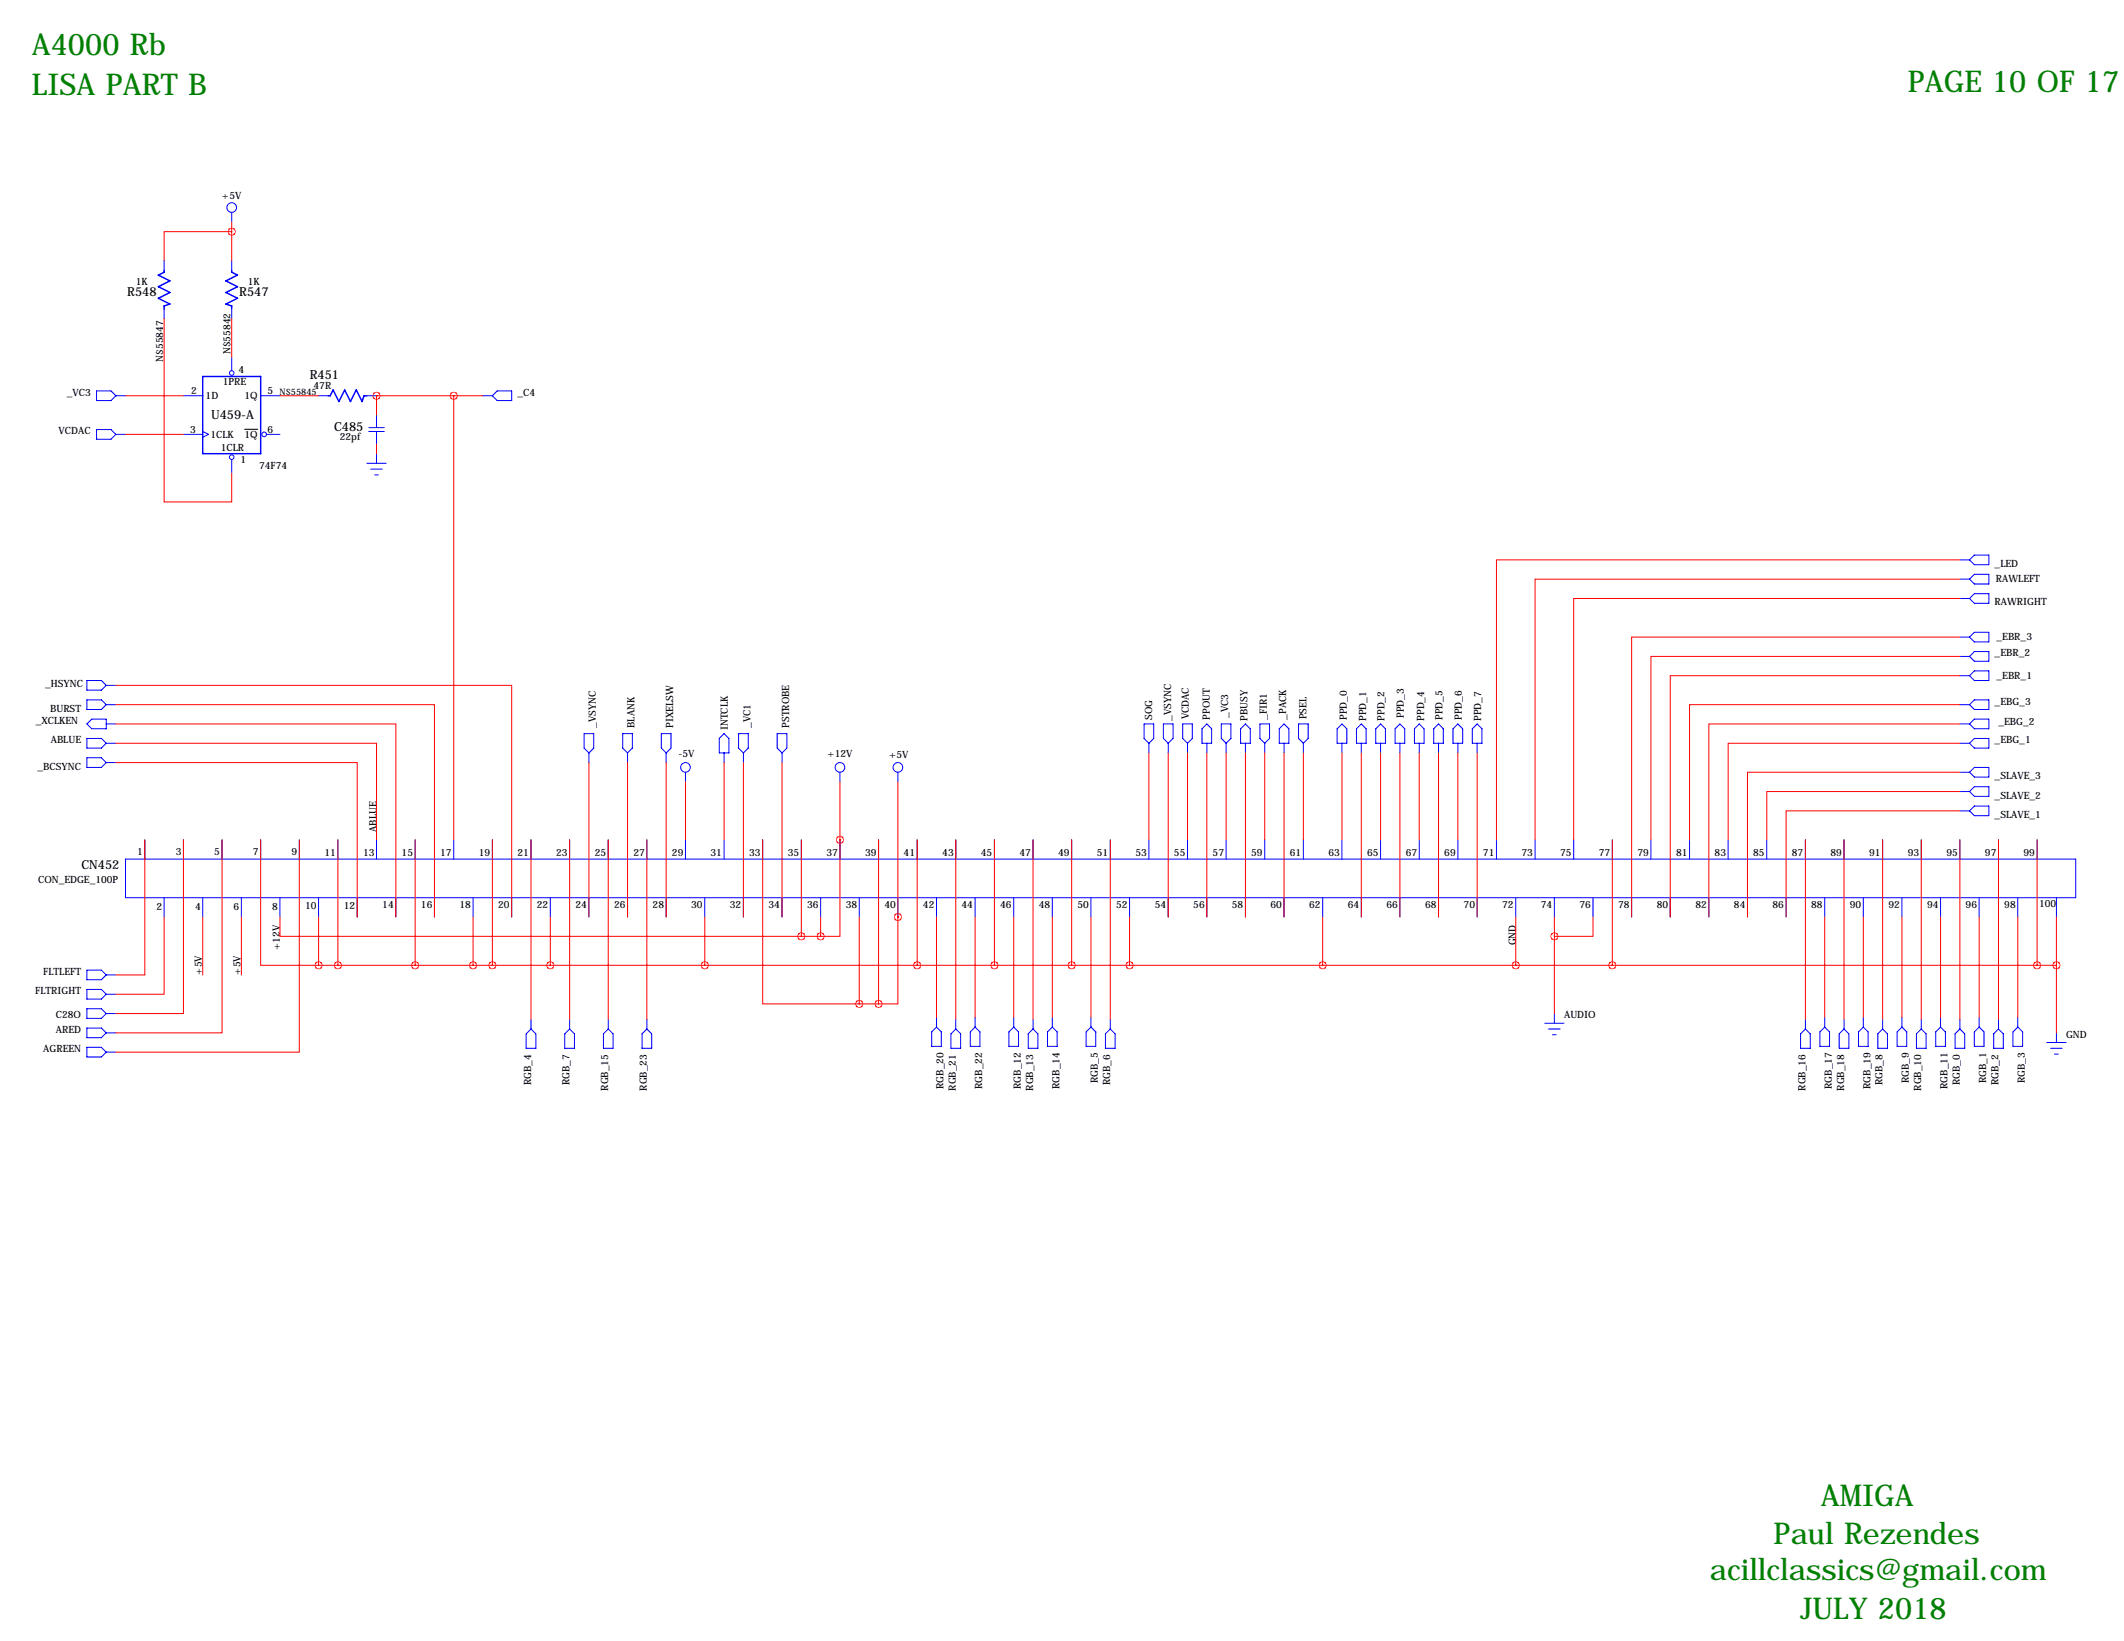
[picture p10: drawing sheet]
<svg xmlns="http://www.w3.org/2000/svg" width="559mm" height="432mm" viewBox="0 0 559 432" stroke-linecap="round" stroke-linejoin="round" font-family="sans-serif">
<path d="M43.2 71.1v.5l-1.5 .8 3 1.5-3 1.5 3 1.6-3 1.5 3 1.5-1.5 .5v.8M61 71.1v.5l1.5 .8-3.1 1.5 3.1 1.5-3.1 1.6 3.1 1.5-3.1 1.5 1.6 .5v.8M53.3 99.1h15.3v20.3h-15.3zM86.4 104.1h.5l.7-1.5 1.6 3.1 1.5-3.1 1.5 3.1 1.5-3.1 1.5 3.1 .6-1.6h.7" fill="none" stroke="#00f" stroke-width=".38"/>
<g fill="none" stroke="#00f" stroke-width=".26">
<path d="M61 55.9v2.5M43.2 68.6v2.5M61 68.6v2.5M43.2 81.3v2.5M61 81.3v2.5M61 94v3.5M25.4 113h3.8l1.3 1.3-1.3 1.3h-3.8zM25.4 102.9h3.8l1.3 1.2-1.3 1.3h-3.8zM30.5 104.1h2.5M30.5 114.3h2.5M48.3 104.1h5M48.3 114.3h5"/>
<path d="M53.3 113.5l1.6 .8-1.6 .8M68.6 104.1h5.1M70.1 114.3h3.6M83.8 104.1h2.6M96.5 104.1h2.6M97 112.5h4.1M97 113.5h4.1M99.1 109.2v3.3M99.1 113.5v3.3M99.1 119.4v2.5M127 104.1h2.5M130.8 102.9h3.8v2.5h-3.8l-1.3-1.3z"/>
<path d="M61 120.9v3.6M96.5 121.9h5.1M97.5 123.4h3.1M98.6 125h1M515.6 152.4h2.6M515.6 157.5h2.6M515.6 147.3h2.6M518.2 147.3l1.2-1.3h3.8v2.6h-3.8zM519.4 151.1h3.8v2.6h-3.8l-1.2-1.3zM519.4 156.2h3.8v2.6h-3.8l-1.2-1.3zM22.9 179.1h3.8l1.2 1.2-1.2 1.3h-3.8zM515.6 177.8h2.6"/>
<path d="M515.6 172.7h2.6M515.6 167.6h2.6M518.2 172.7l1.2-1.3h3.8v2.6h-3.8zM518.2 177.8l1.2-1.3h3.8v2.6h-3.8zM519.4 166.4h3.8v2.5h-3.8l-1.2-1.3zM22.9 184.1h3.8l1.2 1.3-1.2 1.3h-3.8zM22.9 190.5l1.2-1.3h3.8v2.6h-3.8zM22.9 194.3h3.8l1.2 1.3-1.2 1.2h-3.8zM22.9 199.4h3.8l1.2 1.3-1.2 1.2h-3.8zM27.9 185.4h2.6M27.9 195.6h2.6M27.9 190.5h2.6"/>
<path d="M27.9 180.3h2.6M153.7 193h2.5v3.8l-1.3 1.3-1.2-1.3zM154.9 198.1v2.6M163.8 193h2.6v3.8l-1.3 1.3-1.3-1.3zM165.1 198.1v2.6M174 193h2.5v3.8l-1.2 1.3-1.3-1.3zM175.3 198.1v2.6M189.2 194.3l1.3-1.3 1.3 1.3v3.8h-2.6zM190.5 198.1v2.6M194.3 193h2.5v3.8l-1.2 1.3-1.3-1.3zM195.6 198.1v2.6M204.5 193h2.5v3.8l-1.3 1.3-1.2-1.3z"/>
<path d="M205.7 198.1v2.6M301 190.5h2.5v3.8l-1.2 1.3-1.3-1.3zM302.3 195.6v2.5M306.1 190.5h2.5v3.8l-1.3 1.3-1.2-1.3zM307.3 195.6v2.5M311.1 190.5h2.6v3.8l-1.3 1.3-1.3-1.3zM312.4 195.6v2.5M317.5 195.6v2.5M317.5 190.5l1.3 1.3v3.8h-2.6v-3.8zM321.3 190.5h2.5v3.8l-1.2 1.3-1.3-1.3zM322.6 195.6v2.5M327.7 195.6v2.5"/>
<path d="M327.7 190.5l1.2 1.3v3.8h-2.5v-3.8zM331.5 190.5h2.5v3.8l-1.3 1.3-1.2-1.3zM332.7 195.6v2.5M336.5 191.8l1.3-1.3 1.3 1.3v3.8h-2.6zM337.8 195.6v2.5M341.6 190.5h2.6v3.8l-1.3 1.3-1.3-1.3zM342.9 195.6v2.5M351.8 191.8l1.3-1.3 1.2 1.3v3.8h-2.5zM353.1 195.6v2.5M356.9 191.8l1.2-1.3 1.3 1.3v3.8h-2.5zM358.1 195.6v2.5M361.9 191.8l1.3-1.3 1.3 1.3v3.8h-2.6z"/>
<path d="M363.2 195.6v2.5M367 191.8l1.3-1.3 1.3 1.3v3.8h-2.6zM368.3 195.6v2.5M373.4 195.6v2.5M373.4 190.5l1.2 1.3v3.8h-2.5v-3.8zM377.2 191.8l1.3-1.3 1.2 1.3v3.8h-2.5zM378.5 195.6v2.5M382.3 191.8l1.2-1.3 1.3 1.3v3.8h-2.5zM383.5 195.6v2.5M388.6 195.6v2.5M388.6 190.5l1.3 1.3v3.8h-2.6v-3.8zM515.6 185.4h2.6"/>
<path d="M515.6 195.6h2.6M515.6 190.5h2.6M519.4 184.1h3.8v2.6h-3.8l-1.2-1.3zM519.4 189.2h3.8v2.6h-3.8l-1.2-1.3zM519.4 194.3h3.8v2.5h-3.8l-1.2-1.2zM27.9 200.7h2.6M180.3 203.2v2.5M221 203.2v2.5M236.2 203.2v2.5M515.6 213.4h2.6M515.6 208.3h2.6M515.6 203.2h2.6"/>
<path d="M518.2 203.2l1.2-1.3h3.8v2.6h-3.8zM518.2 213.4l1.2-1.3h3.8v2.5h-3.8zM519.4 207h3.8v2.5h-3.8l-1.2-1.2zM33 226.1h513.1v10.1h-513.1zM38.1 221v5.1M43.2 236.2v5.1M48.3 221v5.1M53.3 236.2v5.1M58.4 221v5.1M63.5 236.2v5.1M68.6 221v5.1M73.7 236.2v5.1"/>
<path d="M78.7 221v5.1M83.8 236.2v5.1M88.9 221v5.1M94 236.2v5.1M99.1 221v5.1M104.1 236.2v5.1M109.2 221v5.1M114.3 236.2v5.1M119.4 221v5.1M124.5 236.2v5.1M129.5 221v5.1M134.6 236.2v5.1"/>
<path d="M139.7 221v5.1M144.8 236.2v5.1M149.9 221v5.1M154.9 236.2v5.1M160 221v5.1M165.1 236.2v5.1M170.2 221v5.1M175.3 236.2v5.1M180.3 221v5.1M185.4 236.2v5.1M190.5 221v5.1M195.6 236.2v5.1"/>
<path d="M200.7 221v5.1M205.7 236.2v5.1M210.8 221v5.1M215.9 236.2v5.1M221 221v5.1M226.1 236.2v5.1M231.1 221v5.1M236.2 236.2v5.1M241.3 221v5.1M246.4 236.2v5.1M251.5 221v5.1M256.5 236.2v5.1"/>
<path d="M261.6 221v5.1M266.7 236.2v5.1M271.8 221v5.1M276.9 236.2v5.1M281.9 221v5.1M287 236.2v5.1M292.1 221v5.1M297.2 236.2v5.1M302.3 221v5.1M307.3 236.2v5.1M312.4 221v5.1M317.5 236.2v5.1"/>
<path d="M322.6 221v5.1M327.7 236.2v5.1M332.7 221v5.1M337.8 236.2v5.1M342.9 221v5.1M348 236.2v5.1M353.1 221v5.1M358.1 236.2v5.1M363.2 221v5.1M368.3 236.2v5.1M373.4 221v5.1M378.5 236.2v5.1"/>
<path d="M383.5 221v5.1M388.6 236.2v5.1M393.7 221v5.1M398.8 236.2v5.1M403.9 221v5.1M408.9 236.2v5.1M414 221v5.1M419.1 236.2v5.1M424.2 221v5.1M429.3 236.2v5.1M434.3 221v5.1M439.4 236.2v5.1"/>
<path d="M444.5 221v5.1M449.6 236.2v5.1M454.7 221v5.1M459.7 236.2v5.1M464.8 221v5.1M469.9 236.2v5.1M475 221v5.1M480.1 236.2v5.1M485.1 221v5.1M490.2 236.2v5.1M495.3 221v5.1M500.4 236.2v5.1"/>
<path d="M505.5 221v5.1M510.5 236.2v5.1M515.6 221v5.1M520.7 236.2v5.1M525.8 221v5.1M530.9 236.2v5.1M535.9 221v5.1M541 236.2v5.1M22.9 255.3h3.8l1.2 1.2-1.2 1.3h-3.8zM27.9 256.5h2.6M22.9 260.3h3.8l1.2 1.3-1.2 1.3h-3.8zM22.9 265.4h3.8l1.2 1.3-1.2 1.3h-3.8z"/>
<path d="M22.9 270.5h3.8l1.2 1.3-1.2 1.2h-3.8zM22.9 275.6h3.8l1.2 1.3-1.2 1.2h-3.8zM27.9 261.6h2.6M27.9 266.7h2.6M27.9 271.8h2.6M27.9 276.9h2.6M138.4 272l1.3-1.2 1.3 1.2v3.8h-2.6zM139.7 268.2v2.6M149.9 268.2v2.6M149.9 270.8l1.2 1.2v3.8h-2.5v-3.8zM158.7 272l1.3-1.2 1.3 1.2v3.8h-2.6zM160 268.2v2.6"/>
<path d="M168.9 272l1.3-1.2 1.2 1.2v3.8h-2.5zM170.2 268.2v2.6M245.1 271.5l1.3-1.2 1.2 1.2v3.8h-2.5zM246.4 267.7v2.6M251.5 268.2v2.6M251.5 270.8l1.2 1.2v3.8h-2.5v-3.8zM255.3 271.5l1.2-1.2 1.3 1.2v3.8h-2.5zM256.5 267.7v2.6M266.7 267.7v2.6M266.7 270.3l1.3 1.2v3.8h-2.6v-3.8zM270.5 272l1.3-1.2 1.2 1.2v3.8h-2.5zM271.8 268.2v2.6"/>
<path d="M276.9 267.7v2.6M276.9 270.3l1.2 1.2v3.8h-2.5v-3.8zM287 267.7v2.6M287 270.3l1.3 1.2v3.8h-2.5v-3.8zM292.1 268.2v2.6M292.1 270.8l1.3 1.2v3.8h-2.6v-3.8zM406.4 269.2h5.1M407.4 270.8h3.1M408.4 272.3h1M408.9 266.7v2.5M475 268.2v2.6M475 270.8l1.2 1.2v3.8h-2.5v-3.8z"/>
<path d="M478.8 271.5l1.3-1.2 1.2 1.2v3.8h-2.5zM480.1 267.7v2.6M485.1 268.2v2.6M485.1 270.8l1.3 1.2v3.8h-2.5v-3.8zM490.2 267.7v2.6M490.2 270.3l1.3 1.2v3.8h-2.6v-3.8zM495.3 268.2v2.6M495.3 270.8l1.3 1.2v3.8h-2.6v-3.8zM500.4 267.7v2.6M500.4 270.3l1.2 1.2v3.8h-2.5v-3.8zM504.2 272l1.3-1.2 1.2 1.2v3.8h-2.5zM505.5 268.2v2.6"/>
<path d="M510.5 267.7v2.6M510.5 270.3l1.3 1.2v3.8h-2.5v-3.8zM515.6 268.2v2.6M515.6 270.8l1.3 1.2v3.8h-2.6v-3.8zM520.7 267.7v2.6M520.7 270.3l1.3 1.2v3.8h-2.6v-3.8zM525.8 268.2v2.6M525.8 270.8l1.2 1.2v3.8h-2.5v-3.8zM529.6 271.5l1.3-1.2 1.2 1.2v3.8h-2.5zM530.9 267.7v2.6M538.5 274.3h5.1M539.5 275.8h3"/>
<path d="M540.5 277.4h1M541 271.8v2.5"/>
<circle cx="61" cy="54.6" r="1.27"/>
<circle cx="61" cy="98.1" r=".61"/>
<circle cx="69.5" cy="114.3" r=".61"/>
<circle cx="61" cy="120.3" r=".61"/>
<circle cx="180.3" cy="201.9" r="1.27"/>
<circle cx="221" cy="201.9" r="1.27"/>
<circle cx="236.2" cy="201.9" r="1.27"/>
</g>
<path d="M64.3 113h3.5" fill="none" stroke="#000" stroke-width=".26"/>
<g fill="none" stroke="#f00" stroke-width=".26">
<path d="M61 58.4v10.2M61 61h-17.8v7.6M43.2 83.8v48.3h17.8v-7.6M61 83.8v10.2M33 104.1h15.3M33 114.3h15.3M73.7 104.1h10.1M99.1 104.1h.1M99.1 104.1v5.1M99.1 116.8v2.6M99.1 104.1h27.9M119.4 104.1v116.9"/>
<path d="M515.6 147.3h-121.9v73.7M515.6 157.5h-101.6v63.5M515.6 152.4h-111.7v68.6M515.6 177.8h-76.2v63.5M515.6 172.7h-81.3v48.3M515.6 167.6h-86.3v73.7M30.5 190.5h73.6v50.8M30.5 180.3h104.1v61M30.5 195.6h68.6v25.4M30.5 185.4h83.8v55.9M302.3 198.1v22.9M307.3 198.1v43.2"/>
<path d="M312.4 198.1v22.9M317.5 198.1v43.2M322.6 198.1v22.9M327.7 198.1v43.2M332.7 198.1v22.9M337.8 198.1v43.2M342.9 198.1v22.9M353.1 198.1v22.9M358.1 198.1v43.2M363.2 198.1v22.9M368.3 198.1v43.2M373.4 198.1v22.9"/>
<path d="M378.5 198.1v43.2M383.5 198.1v22.9M388.6 198.1v43.2M515.6 195.6h-60.9v25.4M515.6 190.5h-66v50.8M515.6 185.4h-71.1v35.6M30.5 200.7h63.5v40.6M154.9 200.7v40.6M165.1 200.7v40.6M175.3 200.7v40.6M180.3 205.7v15.3M190.5 200.7v20.3"/>
<path d="M195.6 200.7v40.6M205.7 200.7v40.6M221 205.7v15.3M236.2 205.7v35.6M515.6 213.4h-45.7v27.9M515.6 208.3h-50.8v12.7M515.6 203.2h-55.9v38.1M38.1 221v35.5h-7.6M48.3 221v45.7h-17.8M58.4 221v50.8h-27.9M68.6 221v33h15.2M78.7 221v55.9h-48.2"/>
<path d="M88.9 221v33M109.2 221v33M129.5 221v33M139.7 221v47.2M149.9 221v47.2M160 221v47.2M170.2 221v47.2M200.7 221v43.2h25.4M210.8 221v25.4M221 221h.1M221 221v25.4h-5.1M231.1 221v43.2"/>
<path d="M241.3 221v33M251.5 221v47.2M261.6 221v33M271.8 221v47.2M281.9 221v33M292.1 221v47.2M424.2 221v33M475 221v47.2M485.1 221v47.2M495.3 221v47.2M505.5 221v47.2M515.6 221v47.2"/>
<path d="M525.8 221v47.2M535.9 221v33M43.2 241.3v20.3h-12.7M53.3 241.3v15.2M63.5 241.3v15.2M73.7 241.3v5.1h137.1M83.8 241.3v12.7M83.8 254h457.2M124.5 241.3v12.7M144.8 241.3v12.7M185.4 241.3v12.7M210.8 246.4h5.1"/>
<path d="M215.9 241.3v5.1M226.1 241.3v22.9M236.2 241.3v22.9h-5.1M236.2 241.3h.1M246.4 241.3v26.4M256.5 241.3v26.4M266.7 241.3v26.4M276.9 241.3v26.4M287 241.3v26.4M297.2 241.3v12.7M348 241.3v12.7M398.8 241.3v12.7"/>
<path d="M408.9 241.3v25.4M419.1 241.3v5.1h-10.2M480.1 241.3v26.4M490.2 241.3v26.4M500.4 241.3v26.4M510.5 241.3v26.4M520.7 241.3v26.4M530.9 241.3v26.4M541 241.3v30.5M226.1 264.2h5"/>
</g>
<path d="M99 104.1a.07 .07 0 0 0 .1 0 .07 .07 0 0 0-.1 0zM60.9 61a.07 .07 0 0 0 .1 0 .07 .07 0 0 0-.1 0zM119.3 104.1a.07 .07 0 0 0 .1 0 .07 .07 0 0 0-.1 0zM541 254a.07 .07 0 0 0 .1 0 .07 .07 0 0 0-.1 0zM535.9 254a.07 .07 0 0 0 .1 0 .07 .07 0 0 0-.1 0zM424.1 254a.07 .07 0 0 0 .1 0 .07 .07 0 0 0-.1 0zM347.9 254a.07 .07 0 0 0 .1 0 .07 .07 0 0 0-.1 0zM297.1 254a.07 .07 0 0 0 .1 0 .07 .07 0 0 0-.1 0zM281.9 254a.07 .07 0 0 0 .1 0 .07 .07 0 0 0-.1 0zM261.6 254a.07 .07 0 0 0 .1 0 .07 .07 0 0 0-.1 0zM241.2 254a.1 .1 0 0 0 .2 0 .1 .1 0 0 0-.2 0zM83.8 254a.07 .07 0 0 0 .1 0 .07 .07 0 0 0-.1 0zM88.8 254a.1 .1 0 0 0 .2 0 .1 .1 0 0 0-.2 0zM109.2 254a.07 .07 0 0 0 .1 0 .07 .07 0 0 0-.1 0zM124.4 254a.07 .07 0 0 0 .1 0 .07 .07 0 0 0-.1 0zM129.5 254a.07 .07 0 0 0 .1 0 .07 .07 0 0 0-.1 0zM144.7 254a.07 .07 0 0 0 .1 0 .07 .07 0 0 0-.1 0zM185.4 254a.07 .07 0 0 0 .1 0 .07 .07 0 0 0-.1 0zM408.9 246.4a.07 .07 0 0 0 .1 0 .07 .07 0 0 0-.1 0zM398.7 254a.07 .07 0 0 0 .1 0 .07 .07 0 0 0-.1 0zM236.2 241.3a.07 .07 0 0 0 .1 0 .07 .07 0 0 0-.1 0zM220.9 221a.07 .07 0 0 0 .1 0 .07 .07 0 0 0-.1 0zM231.1 264.2a.07 .07 0 0 0 .1 0 .07 .07 0 0 0-.1 0zM215.8 246.4a.1 .1 0 0 0 .2 0 .1 .1 0 0 0-.2 0zM210.8 246.4a.07 .07 0 0 0 .1 0 .07 .07 0 0 0-.1 0zM226 264.2a.07 .07 0 0 0 .1 0 .07 .07 0 0 0-.1 0z" fill="#f00" stroke="#f00" stroke-width="1.9"/>
<g font-size="7.9" fill="#008000">
<text x="8.4" y="14.5">A4000 Rb</text>
<text x="8.4" y="24.9">LISA PART B</text>
<text x="501.9" y="24.1">PAGE 10 OF 17</text>
<text x="479" y="396.2">AMIGA</text>
<text x="466.6" y="406.1">Paul Rezendes</text>
<text x="449.8" y="415.8">acillclassics@gmail.com</text>
<text x="473.7" y="426">JULY 2018</text>
</g>
<g font-size="3.3">
<text x="33.5" y="78">R548</text>
<text x="62.9" y="78">R547</text>
<text x="81.5" y="99.8">R451</text>
<text x="55.5" y="110.2">U459-A</text>
<text x="87.9" y="113.5">C485</text>
<text x="21.4" y="228.6">CN452</text>
</g>
<g font-size="2.6">
<text x="58.4" y="52.3">+5V</text>
<text x="35.8" y="75">1K</text>
<text x="65.2" y="75">1K</text>
<text x="42.9" y="95.2" transform="rotate(-90 42.9 95.2)">N$55847</text>
<text x="60.6" y="93.2" transform="rotate(-90 60.6 93.2)">N$55842</text>
<text x="58.6" y="101.3">1PRE</text>
<text x="62.7" y="98">4</text>
<text x="17.5" y="104.1">_VC3</text>
<text x="50.3" y="103.6">2</text>
<text x="54.1" y="105.1">1D</text>
<text x="64.3" y="105.1">1Q</text>
<text x="70.4" y="103.8">5</text>
<text x="82.5" y="102.4">47R</text>
<text x="136.1" y="104.1">_C4</text>
<text x="50.1" y="113.9">3</text>
<text x="70.4" y="113.9">6</text>
<text x="15.4" y="114.3">VCDAC</text>
<text x="55.4" y="115.2">1CLK</text>
<text x="58.1" y="118.8">1CLR</text>
<text x="64.3" y="115.2">1Q</text>
<text x="89.4" y="115.9">22pf</text>
<text x="63.2" y="121.7">1</text>
<text x="68.2" y="123.5">74F74</text>
<text x="524.8" y="149.2">_LED</text>
<text x="525.1" y="153.2">RAWLEFT</text>
<text x="524.8" y="159.3">RAWRIGHT</text>
<text x="524.8" y="172.7">_EBR_2</text>
<text x="525.3" y="168.5">_EBR_3</text>
<text x="525.3" y="178.6">_EBR_1</text>
<text x="11.9" y="180.7">_HSYNC</text>
<text x="524.8" y="185.4">_EBG_3</text>
<text x="9.4" y="190.6">_XCLKEN</text>
<text x="13.2" y="187.3">BURST</text>
<text x="156.8" y="191.5" transform="rotate(-90 156.8 191.5)">_VSYNC</text>
<text x="166.9" y="191.5" transform="rotate(-90 166.9 191.5)">BLANK</text>
<text x="177.1" y="191.5" transform="rotate(-90 177.1 191.5)">PIXELSW</text>
<text x="197.4" y="191.5" transform="rotate(-90 197.4 191.5)">_VC1</text>
<text x="207.6" y="191.5" transform="rotate(-90 207.6 191.5)">PSTROBE</text>
<text x="303.1" y="189.4" transform="rotate(-90 303.1 189.4)">SOG</text>
<text x="308.1" y="189.6" transform="rotate(-90 308.1 189.6)">_VSYNC</text>
<text x="312.7" y="189.3" transform="rotate(-90 312.7 189.3)">VCDAC</text>
<text x="318.3" y="189.4" transform="rotate(-90 318.3 189.4)">PPOUT</text>
<text x="323.2" y="189" transform="rotate(-90 323.2 189)">_VC3</text>
<text x="328.2" y="189.8" transform="rotate(-90 328.2 189.8)">PBUSY</text>
<text x="333.3" y="189.5" transform="rotate(-90 333.3 189.5)">_FIR1</text>
<text x="338.4" y="189.3" transform="rotate(-90 338.4 189.3)">_PACK</text>
<text x="343.7" y="189.3" transform="rotate(-90 343.7 189.3)">PSEL</text>
<text x="354.3" y="189.5" transform="rotate(-90 354.3 189.5)">PPD_0</text>
<text x="359.4" y="189.7" transform="rotate(-90 359.4 189.7)">PPD_1</text>
<text x="364.2" y="189.7" transform="rotate(-90 364.2 189.7)">PPD_2</text>
<text x="369.3" y="189" transform="rotate(-90 369.3 189)">PPD_3</text>
<text x="374.6" y="189.7" transform="rotate(-90 374.6 189.7)">PPD_4</text>
<text x="379.5" y="189.5" transform="rotate(-90 379.5 189.5)">PPD_5</text>
<text x="384.6" y="189.5" transform="rotate(-90 384.6 189.5)">PPD_6</text>
<text x="389.6" y="189.7" transform="rotate(-90 389.6 189.7)">PPD_7</text>
<text x="525.8" y="190.8">_EBG_2</text>
<text x="13.3" y="195.6">ABLUE</text>
<text x="191.5" y="192.2" transform="rotate(-90 191.5 192.2)">INTCLK</text>
<text x="524.8" y="195.6">_EBG_1</text>
<text x="9.9" y="202.5">_BCSYNC</text>
<text x="178.5" y="199.1">-5V</text>
<text x="217.7" y="199.1">+12V</text>
<text x="233.9" y="199.4">+5V</text>
<text x="524.8" y="205">_SLAVE_3</text>
<text x="524.8" y="215.2">_SLAVE_1</text>
<text x="524.8" y="210.1">_SLAVE_2</text>
<text x="99.1" y="218.9" transform="rotate(-90 99.1 218.9)">ABLUE</text>
<text x="36.1" y="225">1</text>
<text x="46.2" y="225">3</text>
<text x="56.4" y="225">5</text>
<text x="66.5" y="225">7</text>
<text x="76.7" y="225">9</text>
<text x="85.3" y="225.3">11</text>
<text x="95.5" y="225.3">13</text>
<text x="105.7" y="225.3">15</text>
<text x="115.8" y="225.3">17</text>
<text x="126" y="225.3">19</text>
<text x="136.1" y="225.3">21</text>
<text x="146.3" y="225.3">23</text>
<text x="156.5" y="225.3">25</text>
<text x="166.6" y="225.3">27</text>
<text x="176.8" y="225.3">29</text>
<text x="186.9" y="225.3">31</text>
<text x="197.1" y="225.3">33</text>
<text x="207.3" y="225.3">35</text>
<text x="217.4" y="225.3">37</text>
<text x="227.6" y="225.3">39</text>
<text x="237.7" y="225.3">41</text>
<text x="247.9" y="225.3">43</text>
<text x="258.1" y="225.3">45</text>
<text x="268.2" y="225.3">47</text>
<text x="278.4" y="225.3">49</text>
<text x="288.5" y="225.3">51</text>
<text x="298.7" y="225.3">53</text>
<text x="308.9" y="225.3">55</text>
<text x="319" y="225.3">57</text>
<text x="329.2" y="225.3">59</text>
<text x="339.3" y="225.3">61</text>
<text x="349.5" y="225.3">63</text>
<text x="359.7" y="225.3">65</text>
<text x="369.8" y="225.3">67</text>
<text x="380" y="225.3">69</text>
<text x="390.1" y="225.3">71</text>
<text x="400.3" y="225.3">73</text>
<text x="410.5" y="225.3">75</text>
<text x="420.6" y="225.3">77</text>
<text x="430.8" y="225.3">79</text>
<text x="440.9" y="225.3">81</text>
<text x="451.1" y="225.3">83</text>
<text x="461.3" y="225.3">85</text>
<text x="471.4" y="225.3">87</text>
<text x="481.6" y="225.3">89</text>
<text x="491.7" y="225.3">91</text>
<text x="501.9" y="225.3">93</text>
<text x="512.1" y="225.3">95</text>
<text x="522.2" y="225.3">97</text>
<text x="532.4" y="225.3">99</text>
<text x="10" y="232.2">CON_EDGE_100P</text>
<text x="41.1" y="239.3">2</text>
<text x="51.3" y="239.3">4</text>
<text x="61.5" y="239.3">6</text>
<text x="71.6" y="239.3">8</text>
<text x="80.3" y="239.1">10</text>
<text x="90.4" y="239.1">12</text>
<text x="100.6" y="238.8">14</text>
<text x="110.7" y="238.8">16</text>
<text x="120.9" y="238.8">18</text>
<text x="131.1" y="238.8">20</text>
<text x="141.2" y="238.8">22</text>
<text x="151.4" y="238.8">24</text>
<text x="161.5" y="238.8">26</text>
<text x="171.7" y="238.8">28</text>
<text x="181.9" y="238.8">30</text>
<text x="192" y="238.8">32</text>
<text x="202.2" y="238.8">34</text>
<text x="212.3" y="238.8">36</text>
<text x="222.5" y="238.8">38</text>
<text x="232.7" y="238.8">40</text>
<text x="242.8" y="238.8">42</text>
<text x="253" y="238.8">44</text>
<text x="263.1" y="238.8">46</text>
<text x="273.3" y="238.8">48</text>
<text x="283.5" y="238.8">50</text>
<text x="293.6" y="238.8">52</text>
<text x="303.8" y="238.8">54</text>
<text x="313.9" y="238.8">56</text>
<text x="324.1" y="238.8">58</text>
<text x="334.3" y="238.8">60</text>
<text x="344.4" y="238.8">62</text>
<text x="354.6" y="238.8">64</text>
<text x="364.7" y="238.8">66</text>
<text x="374.9" y="238.8">68</text>
<text x="385.1" y="238.8">70</text>
<text x="395.2" y="238.8">72</text>
<text x="405.4" y="238.8">74</text>
<text x="415.5" y="238.8">76</text>
<text x="425.7" y="238.8">78</text>
<text x="435.9" y="238.8">80</text>
<text x="446" y="238.8">82</text>
<text x="456.2" y="238.8">84</text>
<text x="466.3" y="238.8">86</text>
<text x="476.5" y="238.8">88</text>
<text x="486.7" y="238.8">90</text>
<text x="496.8" y="238.8">92</text>
<text x="507" y="238.8">94</text>
<text x="517.1" y="238.8">96</text>
<text x="527.3" y="238.8">98</text>
<text x="536.4" y="238.6">100</text>
<text x="73.7" y="250" transform="rotate(-90 73.7 250)">+12V</text>
<text x="398.8" y="248.8" transform="rotate(-90 398.8 248.8)">GND</text>
<text x="11.4" y="256.5">FLTLEFT</text>
<text x="53.1" y="256.5" transform="rotate(-90 53.1 256.5)">+5V</text>
<text x="63.2" y="256.5" transform="rotate(-90 63.2 256.5)">+5V</text>
<text x="9.3" y="261.6">FLTRIGHT</text>
<text x="14.7" y="268">C28O</text>
<text x="411.5" y="268">AUDIO</text>
<text x="14.7" y="271.8">ARED</text>
<text x="543.6" y="273">GND</text>
<text x="11.4" y="276.9">AGREEN</text>
<text x="139.7" y="285.5" transform="rotate(-90 139.7 285.5)">RGB_4</text>
<text x="149.9" y="285.5" transform="rotate(-90 149.9 285.5)">RGB_7</text>
<text x="160" y="287" transform="rotate(-90 160 287)">RGB_15</text>
<text x="170.2" y="287" transform="rotate(-90 170.2 287)">RGB_23</text>
<text x="248.2" y="286.5" transform="rotate(-90 248.2 286.5)">RGB_20</text>
<text x="251.5" y="287" transform="rotate(-90 251.5 287)">RGB_21</text>
<text x="258.4" y="286.5" transform="rotate(-90 258.4 286.5)">RGB_22</text>
<text x="268.5" y="286.5" transform="rotate(-90 268.5 286.5)">RGB_12</text>
<text x="271.8" y="287" transform="rotate(-90 271.8 287)">RGB_13</text>
<text x="278.7" y="286.5" transform="rotate(-90 278.7 286.5)">RGB_14</text>
<text x="288.9" y="285" transform="rotate(-90 288.9 285)">RGB_5</text>
<text x="292.1" y="285.5" transform="rotate(-90 292.1 285.5)">RGB_6</text>
<text x="475" y="287" transform="rotate(-90 475 287)">RGB_16</text>
<text x="481.9" y="286.5" transform="rotate(-90 481.9 286.5)">RGB_17</text>
<text x="485.1" y="287" transform="rotate(-90 485.1 287)">RGB_18</text>
<text x="492.1" y="286.5" transform="rotate(-90 492.1 286.5)">RGB_19</text>
<text x="495.3" y="285.5" transform="rotate(-90 495.3 285.5)">RGB_8</text>
<text x="502.2" y="285" transform="rotate(-90 502.2 285)">RGB_9</text>
<text x="505.5" y="287" transform="rotate(-90 505.5 287)">RGB_10</text>
<text x="512.4" y="286.5" transform="rotate(-90 512.4 286.5)">RGB_11</text>
<text x="515.6" y="285.5" transform="rotate(-90 515.6 285.5)">RGB_0</text>
<text x="522.5" y="285" transform="rotate(-90 522.5 285)">RGB_1</text>
<text x="525.8" y="285.5" transform="rotate(-90 525.8 285.5)">RGB_2</text>
<text x="532.7" y="285" transform="rotate(-90 532.7 285)">RGB_3</text>
</g>
<text font-size="2.4" x="73.5" y="103.9">N$55845</text>
</svg>
